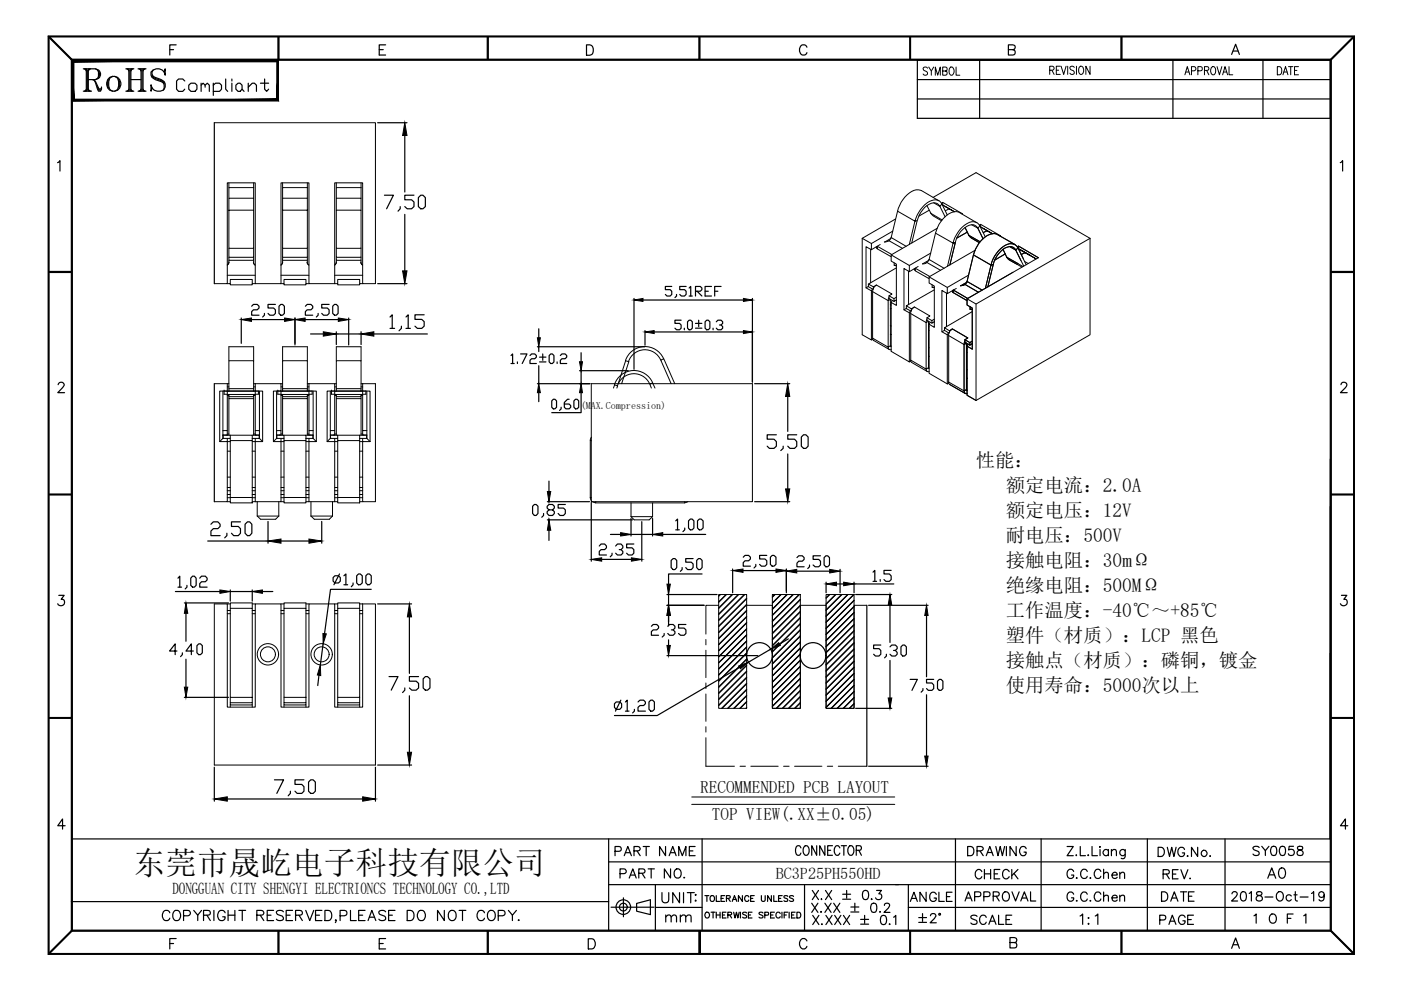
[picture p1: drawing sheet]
<svg xmlns="http://www.w3.org/2000/svg" width="297mm" height="210mm" viewBox="0 0 297 210" stroke-linecap="round" stroke-linejoin="round" font-family="sans-serif">
<!-- layer: 0 -->
<g fill="none" stroke="#000" stroke-width=".21">
<path d="M45.4 26h34.2v34.1h-2.7v-21.3h-5.9v21.3h-5.5v-21.3h-5.9v21.3h-5.5v-21.3h-5.9v21.3h-2.8M48.5 38.8v1M53.8 39.8h-5.3v2.2M53.8 38.8v3.2M59.9 38.8v1M65.2 39.8h-5.3v2.2M65.2 38.8v3.2M71.3 38.8v1M76.6 39.8h-5.3v2.2M76.6 38.8v3.2M48.2 58.4h5.9M48.5 44.6h5.3v8h-5.3z"/>
<path d="M48.5 44.6v-2.6h5.3v2.6M48.5 52.6v2h5.3v-2M48.5 54.6v.6h5.3v-.6M48.5 55.2a.9 .9 0 0 1-.3 1M53.7 55.6l.4 .6M53.8 55.2v.4M59.6 58.4h5.9M59.9 44.6v8h5.3v-8h-5.3v-2.6h5.3v2.6M59.9 52.6v2h5.3v-2M59.9 54.6v.6h5.3v-.6M59.9 55.2a.9 .9 0 0 1-.3 1M65.2 55.2a.82 .82 0 0 0 .3 1"/>
<path d="M71 58.4h5.9M71.3 44.6h5.3v8h-5.3zM71.3 44.6v-2.6h5.3v2.6M71.3 52.6v2h5.3v-2M71.3 54.6v.6h5.3v-.6M71.3 55.2a.9 .9 0 0 1-.3 1M76.5 55.6l.4 .6M76.6 55.2v.4M182.8 50.5v20.5l2 1.1v-10.4l-1.2-.7v-8.7l1.2 .6v-1.3M184.6 52.9v7.1M185.8 52.5l.2 .2M185.8 52.3v.2"/>
<path d="M186.6 51.8l-1.8 1.1M188.1 51.2l-.6 .1M188.5 51l-.3 .2M188.5 51l2.8 1.6M188.9 50.5l-1.3 .8M188.9 50.4l-.4 .6M188.9 54v1.4l1.1 .6v8.8l-1.1-.7v10.4l3.9 2.2v-10.4l-1.1-.6v-8.8l1.1 .7v-1.3M189.1 54l-3.1-1.8v.6l2.9 1.6M189.3 49l-4.5 2.6-2-1.1M189.6 55.7v.5l.4 .2M189.6 56.2h.4M189.9 46.4l-7.1 4.1"/>
<path d="M190 56.8l-5.9 3.4 1.1 .6 .6-.4 3.3 1.9-.6 .4 1 .6 .5-.3M190.3 44.8l-1.4 5.6 3.2 1.8M192.6 57.5v7.1M193.9 57v.1M193.9 57.1l.2 .3M194.1 56.8l3 1.8M194.1 56.9v.5l2.9 1.7M194.5 46.8l-1.2 4.7M194.7 56.5l-1.9 1.1M196.2 55.9l.3-.2 2.9 1.6M196.2 55.8l-.6 .1M196.5 43.6l.9 1.6 2.3 1.4"/>
<path d="M196.9 55.2l-1.3 .8M197 55l-.5 .6M197 58.7v1.3l1.1 .6v8.8l-1.1-.7v10.4l3.8 2.3M197 55l3.2 1.9M197 44.6l-2.2 1.2M197.3 53.7l-4.5 2.6-3.9-2.3M197.4 45.2l.5 .5M197.8 41.9l9.1-5.3 24.2 13.9M197.9 45.8l1.7 1M198 43l1.3 .8 1.1 2.2M198.3 49.4l-1.3 5.6M198.7 48.4l-9.8 5.6"/>
<path d="M199.1 42.6l-3.7-2.2a3.1 3.1 0 0 0-3.5 1.4l-.8 1.1-.8 1.9 3.7 2.1a6.2 6.2 0 0 1 4-4.5 1.53 1.53 0 0 1 1.7 .9l-.4 .5a1.53 1.53 0 0 0-2.3-.5 5.6 5.6 0 0 0-2.5 3.5l-.5 .1-1.2 4.9M199.7 43.3l1.1 2.3M199.9 42.9v.6l2.5 1.4-2.5-1.4M199.9 42.9l-.3 .2M199.9 42.9l4.1 2.5M201.3 44.3l-.9 .4M202.1 51.5l-1.2 5M202.5 51.5l-1.1 4.7 1.1-4.7h-.4M204.6 48.2l.8 1.7M205 59.8l-1.3 .8M205 59.7l-.4 .6M205.1 49.2l-2.3 1.3"/>
<path d="M205.4 58.3l-4.6 2.6-3.8-2.2M205.4 49.9l.5 .5M205.4 49.9l2.4 1.4M205.9 50.4l1.8 1.1M206 47.7l1.3 .7 1.1 2.2M206.4 54l-1.4 5.7 3.2 1.8M206.7 53.1l-9.7 5.6M207.1 47.2l-3.7-2.1a3.1 3.1 0 0 0-3.5 1.3l-.8 1.1-.8 1.9 3.8 2.1a6 6 0 0 1 3.9-4.5 1.64 1.64 0 0 1 1.7 .9l-.4 .5a1.46 1.46 0 0 0-2.2-.5l-.5 .3a5.5 5.5 0 0 0-2.1 3.3h-.4M207.7 47.7l.2-.1 4.1 2.4M207.7 47.9l1.2 2.3M207.9 47.6v.5l.7 .4M207.9 48.1l2.5 1.5-1.8-1.1"/>
<path d="M208.6 48.5l1.8 1.1M209.3 48.9l-.8 .4M210.6 56.1l-1.2 4.7M212.7 52.9l.8 1.7M213.1 53.8l-2.2 1.3M213.5 54.5l.4 .6M213.5 54.6l2.4 1.3M213.5 54.6l3.4 1.9M214 55.1l2.7 1.5M214.1 52.3l1.3 .7M214.8 57.7l-9.8 5.7M215.2 51.8l-3.7-2.1a3.1 3.1 0 0 0-3.5 1.4l-1.1 1.7-.5 1.2 3.7 2.2a6 6 0 0 1 4-4.5 1.73 1.73 0 0 1 1.7 .9l-.4 .4a1.5 1.5 0 0 0-2.3-.4l-1.3 1.1a5.2 5.2 0 0 0-1.2 2.4l-.5 .1-1.2 4.9"/>
<path d="M215.4 53l1.1 2.3M215.4 53l1.7 3.4M216 52.2v.6l.6 .3M216 52.8l3.7 2.1zM217 54.8l-1.2-2.2 1.8 3.5M217.2 55.4l.8 .5M217.4 53.6l-.9 .4M231.1 50.5l-24.2 14-1.9-1.1 15.1-8.8-4.1-2.4-.3 .2 .3-.2 4.1 2.5M231.1 50.5v20.5l-24.2 13.9M48.2 60.1h.6v-.8h4.7v.8h.6M48.5 76.5v-3h5.3v3M48.8 60.1v.3h4.7v-.3"/>
<path d="M59.6 60.1h.6v-.8h4.7v.8h.6M59.9 76.5v-3h5.3v3M60.2 60.1v.3h4.7v-.3M71 60.1h.6v-.8h4.7v.8h.6M71.3 76.5v-3h5.3v3M71.6 60.1v.3h4.7v-.3M132.6 76.5l.7 .2-1.5 4.7M132.6 76.5l-1.5 4.9M140.1 76.3a3.7 3.7 0 0 0-3.6-2.1 3.7 3.7 0 0 0-3.3 2.5M140.7 76.1a4.3 4.3 0 0 0-4.2-2.6 4.3 4.3 0 0 0-3.9 3M184.1 60.2v.6l1 .6M184.1 60.7l-.5 .3"/>
<path d="M185 61.3l-.2 .4M185 71.7l.3 .5M185.1 71.9l-.3 .2M185.2 60.8v.4M185.3 72.2l3.3 1.9M185.8 60.4a1.76 1.76 0 0 0-.8 1.4M188.3 63.7l-3.3-1.9v9.9l3.3 1.9v-9.9l.5-.2v9.8l-.5 .3v.2l.3 .3 .3 .1M188.5 63.1l-.2 .6M188.5 62.7v.6l1 .6M188.8 64.6l.1 .1M188.8 69l.1 .1M188.8 70.9h.1"/>
<path d="M188.9 73.4l-.1-.1 .1 .2M188.9 65.4l-.1 .1M189.2 63.7l-.3 .4M189.5 63.3v.6l.5-.2M192.2 65.4l-.5 .3M192.2 64.8v.6M192.2 65.4l1 .6M193 65.9l-.2 .4M193.1 76.3l.2 .5 3.3 2M193.1 76.6l-.3 .1M193.2 65.5v.4M193.9 65.1a1.76 1.76 0 0 0-.8 1.4"/>
<path d="M196.4 68.4l-3.3-1.9v9.9l3.3 1.9v-9.9l.5-.3v9.9l-.5 .3 .1 .4 .5 .1M196.5 67.7l-.1 .7M196.5 67.4v.5l1.1 .6M196.8 78l.1 .2M196.9 69.2l.1 .1M196.9 73.7l.1 .1M196.9 75.5l.1 .1M196.9 78h.1M197 70l-.1 .1M197.2 68.3l-.2 .4M197.6 68v.5l.5-.3M197.6 60.4v.5l.5 .1"/>
<path d="M197.6 60.9h.5M198.1 68.3h.1M198.1 61.5l-5.9 3.3 1 .7 .7-.4 3.3 1.9-.7 .4 1.1 .6 .5-.3M200.3 69.5v.5l.9 .6M200.3 70l-.6 .3M200.7 62.1v7.1M200.8 60.9v1.4l1.9-1.1M200.8 62.3l-1.1-.7v8.7l1.1 .7v10.4M201.1 70.6l-.3 .4M201.9 61.8l.2 .3M201.9 69.7a1.76 1.76 0 0 0-.8 1.4M201.9 61.6v.2"/>
<path d="M204.3 60.4l-.7 .2M204.4 73.1l.5-.3v9.8l-.5 .3zM204.6 72.4l-.2 .6v9.9l.5-.3v-9.8l-.5 .3-3.3-2v9.9l3.3 1.9 .3 .5h.3M204.6 72v.6l1 .6M204.6 60.3l-.3 .2M204.6 60.3l2.8 1.7M204.9 73.9h.1M204.9 78.3l.1 .1M205 63.4v1.3l1.1 .6v8.7l-1.1-.6v10.4l1.9 1.1M205 74.7l-.1 .1M205.2 63.3l-3.1-1.8v.5l2.9 1.7M205.3 73l-.3 .4"/>
<path d="M205.6 72.6v.6l.5-.3M205.7 65v.6h.4M205.7 65.6h.4M206.1 72.9h.1M206.1 66.1l-5.8 3.4 1 .6 .6-.3 3.3 1.9-.6 .3 1 .6 .5-.3-.5 .3-1-.6 .6-.3-3.3-1.9-.6 .3v.4M206.9 64.5v20.4M45.4 81.4h3.1M47.3 82.9v10l-.7 .7M47.3 91.3h.9v.9M47.3 92.9h.1M47.3 92.2h.9M47.3 92.3h.1"/>
<path d="M47.3 92.3h1.5v.6h-1.5M47.3 92.3v.6M47.5 82.9h.7M47.5 82.9h.1M47.5 82.9v.7h.7M48 92.2v.1M48.2 82.9h-1.6v10.7h1.6v12.8h-2.8M48.2 83h5.9v.6h-5.9zM48.2 81.4v1.5M48.2 83.6v7.7M48.2 92.2v.1M48.2 92.9v.7h.6"/>
<path d="M48.2 95.7h.6M48.2 82h.3M48.2 83.8h.3M48.2 92h.3M48.5 82.9h-.4M48.5 82.4h5.3v.5h-5.3zM48.5 82.4v-5.9h5.3v5.9M48.5 84.1v.4h5.3v-.4M48.5 83.6v.5M48.5 84.5v7.8M48.8 92.3h4.7v.6M48.8 92.9v.5"/>
<path d="M53.5 92.9v.5h-4.7v12.1M53.5 92.3h1.5v.6h-1.5M53.5 95.7h.6M53.5 93.4v12.1M53.7 82.9h.4M53.8 83.6v.5h-5.3M53.8 81.4h.3M53.8 82h.3M53.8 83.8h.3M53.8 92h.3M53.8 84.5v7.8M54.1 81.4v1.5h1.6v10.7h-1.6v12.8"/>
<path d="M54.1 81.4h5.5v1.5h-1.6v10.7h1.6v12.8h-5.5M54.1 83.6v7.7h.9M54.1 91.3v.9h.9M54.1 92.2v.1M54.1 92.9v.7h-.6M54.3 92.2v.1M54.8 82.9h-.7M54.8 83.6h-.7M54.8 82.9v.7M55 92.9h.1M55 92.3h.1M55 82.9v10l.7 .7"/>
<path d="M58.6 91.3h1v.9M58.6 82.9v10M58.6 92.2h1M58.6 92.3h.1M58.7 92.9l-.7 .7M58.7 92.3h1.5v.6h-1.5M58.7 92.3v.6M58.9 82.9h.7M58.9 82.9h.1M58.9 82.9v.7h.7M59.3 92.2v.1M59.6 81.4h.3"/>
<path d="M59.6 83.6v7.7M59.6 92.2v.1M59.6 92.9v.7h.6M59.6 95.7h.6M59.6 82h.3M59.6 83.8h.3M59.6 92h.3M59.9 82.9h-.4M59.9 82.4h5.3v.5h-5.3zM59.9 82.4v-5.9h5.3v5.9M59.9 84.1v.4h5.3v-.4M59.9 83.6v.5"/>
<path d="M59.9 84.5v7.8M60.2 92.3h4.7v.6M60.2 92.9v.5M64.9 93.4v13.2h-4.7v-1.1h4.7M64.9 92.9v.5h-4.7v12.1M64.9 92.3h1.5v.6h-1.5M64.9 95.7h.6M65.1 82.9h1.1M65.2 83.6v.5h-5.3M65.2 81.4h.3M65.2 82h.3M65.2 83.8h.3"/>
<path d="M65.2 92h.3M65.2 84.5v7.8M65.5 81.4v1.5h1.6v10.7h-1.6v12.8M65.5 81.4h5.5v1.5h-1.6v10.7h1.6v12.8h-5.5M65.5 83.6h-5.9v-.6h5.9v8.3M65.5 92.2v.1M65.5 92.9v.7h-.6M65.5 92.2h.9M65.7 92.2v.1M66.2 83.6h-.7M66.2 82.9v.7M66.4 92.9l.7 .7"/>
<path d="M66.4 92.3h.1M66.4 91.3h-.9v.9M66.4 82.9v10M70 82.9v10l-.6 .7M70 92.9h.1M70 92.3h.1M70.1 92.3h1.5v.6h-1.5M70.1 92.3v.6M70.3 82.9h1M70.3 82.9h.1M70.3 82.9v.7h.6M70.7 92.2v.1"/>
<path d="M71 83.6v7.7h-1M71 91.3v.9h-1M71 83h5.9v.6h-5.9zM71 81.4h.3M71 92.2v.1M71 92.9v.7h.6M71 95.7h.6M71 82h.3M71 83.8h.3M71 92h.3M71.3 82.4h5.3v.5h-5.3zM71.3 82.4v-5.9h5.3v5.9"/>
<path d="M71.3 84.1v.4h5.3v-.4M71.3 83.6v.5M71.3 84.5v7.8M71.6 92.3h4.7v.6M71.6 92.9v.5M76.3 92.9v.5h-4.7v12.1M76.3 92.3h1.4v.6h-1.4M76.3 95.7h.6M76.3 93.4v12.1M76.5 82.9h1.1v.7h-.7M76.6 81.4h3v25h-2.7v-12.8h1.6M76.6 83.6v.5h-5.3"/>
<path d="M76.6 82h.3M76.6 83.8h.3M76.6 92h.3M76.6 84.5v7.8M76.9 81.4v1.5h1.6v10.7M76.9 83.6v7.7h.9M76.9 91.3v.9h.9M76.9 92.2v.1M76.9 92.9v.7h-.6M77.1 92.2v.1M77.7 92.3h.1M77.8 82.9l-.1 10 .8 .7"/>
<path d="M125.2 93.4v12.1M125.2 93.4h.2M125.4 81.4h34.1v25h-34.1zM125.4 92.7l-.2 .7M130.1 82.3l.2-.7 .7 .2-.2 .5M137.7 81.4a3.7 3.7 0 0 0-3.5-2.2 3.7 3.7 0 0 0-3.3 2.6M138.1 82.3l-.3-.9 .6-.2 .5 1.1M138.4 81.1a4.3 4.3 0 0 0-4.2-2.5 4.3 4.3 0 0 0-3.9 3M142.3 81.4l-2.2-5 .6-.3 2.4 5.3M201.1 81l.2 .5 3.4 1.9M201.1 81.2l-.3 .2M204.9 80.1l.1 .1"/>
<path d="M204.9 82.6l.1 .1M204.9 82.6l.1 .2M282 97.4v80.5M48.2 103.4h.6M48.2 101.2h.6M48.2 104h.6M48.2 105.5h.6M48.2 106.4h.6M48.2 104.8h.6M48.8 105.5h4.7v1.1h-4.7zM53.5 103.4h.6M53.5 101.2h.6"/>
<path d="M53.5 104h.6M53.5 105.5h.6M53.5 106.4h.6M53.5 104.8h.6M54.5 106.4v3h4.6M59.1 109.4l-.7 .7h-3.1M59.1 106.4v3M59.6 103.4h.6M59.6 101.2h.6M59.6 104h.6M59.6 105.5h.6M59.6 106.4h.6"/>
<path d="M59.6 104.8h.6M64.9 103.4h.6M64.9 101.2h.6M64.9 104h.6M64.9 105.5h.6M64.9 106.4h.6M64.9 104.8h.6M65.9 109.4l.7 .7h3.2l.7-.7M65.9 106.4v3M65.9 109.4h4.6M70.5 106.4v3M71 103.4h.6"/>
<path d="M71 101.2h.6M71 104h.6M71 105.5h.6M71 106.4h.6M71 104.8h.6M71.6 105.5h4.7v1.1h-4.7zM76.3 103.4h.6M76.3 101.2h.6M76.3 104h.6M76.3 105.5h.6M76.3 106.4h.6M76.3 104.8h.6"/>
<path d="M125.2 105.5l.2 .6M125.2 105.5h.2M125.6 106.4l.7 .2M126.3 106.4v.2h18.9v-.2M133.8 106.6v2.9M133.8 109.5l.7 .7h3.1l.8-.7M133.8 109.5h4.6M138.4 106.6v2.9M145.8 106.4l-.6 .2M45.4 128h2.8v21.9h5.9v-21.9h5.5v21.9h5.9v-21.9h5.5v21.9h5.9v-21.9h2.7v34.2h-34.2zM48.2 130.1h.6M48.2 129.4h.6"/>
<path d="M48.2 128h.6M48.8 129h4.7v18.9h-4.7zM48.8 129v-1.2h4.7v1.2M53.5 130.1h.6M53.5 129.4h.6M53.5 128h.6M59.6 130.1h.6M59.6 129.4h.6M59.6 128h.6M60.2 129h4.7v18.9h-4.7zM60.2 129v-1.2h4.7v1.2M64.9 130.1h.6"/>
<path d="M64.9 129.4h.6M64.9 128h.6M71 130.1h.6M71 129.4h.6M71 128h.6M71.6 129h4.7v18.9h-4.7zM71.6 129v-1.2h4.7v1.2M76.3 130.1h.6M76.3 129.4h.6M76.3 128h.6M149.7 135.6v1.1M149.7 137.9v5.8"/>
<path d="M152.4 128.3h-2.7v6.1M152.4 126.1h5.9v24.1h-5.9zM158.3 128.3h5.5v21.9h5.9v-21.9h5.4v21.9h6v-21.9h2.7M163.8 126.1h5.9v24.1h-5.9zM175.1 126.1h6v24.1h-6zM48.8 147.9v1.1h4.7v-1.1M48.8 149v.5h4.7v-.5M48.8 149.5v.4M53.5 149.5v.4M60.2 147.9v1.1h4.7v-1.1M60.2 149v.5h4.7v-.5M60.2 149.5v.4"/>
<path d="M64.9 149.5v.4M71.6 147.9v1.1h4.7v-1.1M71.6 149v.5h4.7v-.5M71.6 149.5v.4M76.3 149.5v.4M149.7 144.8v1.2M149.7 147.1v5.8M149.7 154.1v1.1M149.7 156.4v6.1h6M156.9 162.5h1.1M159.2 162.5h5.8M166.1 162.5h1.2"/>
<path d="M168.5 162.5h5.8M175.4 162.5h1.1M177.7 162.5h6.1"/>
<circle cx="56.8" cy="138.7" r="2.27"/>
<circle cx="56.8" cy="138.7" r="1.59"/>
<circle cx="68.2" cy="138.7" r="2.27"/>
<circle cx="68.2" cy="138.7" r="1.59"/>
</g>
<g fill="none" stroke="#000" stroke-width=".25">
<path d="M10.2 7.6h277v194.7h-277zM10.3 7.7h276.8v194.6h-276.8zM10.4 7.8h276.6v194.4h-276.6zM15.1 12.6h267.2v184.8h-267.2zM15.2 12.6h267v184.7h-267zM15.3 12.8h266.7v184.4h-266.7zM194.5 12.8h87.5v12.3h-87.5zM194.5 16.9h87.5M207.7 12.8v12.3M248.7 12.8v12.3M267.8 12.8v12.3M45.4 26v34.1"/>
<path d="M80.1 26h6.2M85.8 28.7v12M194.5 21h87.5M85.8 45.5v11.9M51.2 67.4v5.4M53.3 67.8h7M53.4 64.9l.3-.4h.8l.4 .4v.4l-.4 .4h-.8l-.3 .4v.7h1.5M56.1 66.4v.4l-.4 .4M58.4 64.5h-1.6v.8h1.2l.4 .4v.7l-.4 .4h-.8l-.4-.4M59.2 64.9l.3-.4h.4l.4 .4v1.5l-.4 .4h-.4l-.3-.4zM62.5 67.4v5.7M65.8 70.8h2.8"/>
<path d="M71.3 70.3v2.8M71.3 70.8h5.3M73.9 67.4v5.7M76.6 70.3v2.8M79.3 70.8h11.3M80.1 60.1h6.2M82.7 67.2l.5-.5v2.9M82.7 69.6h1M85.1 69.2v.4l-.5 .5M86.1 67.2l.4-.5v2.9M86.1 69.6h.9M89.9 66.7h-1.9v1h1.4l.5 .5v1l-.5 .4h-.9l-.5-.4"/>
<path d="M108.3 75.4l.4-.4v2.1M108.3 77.1h.7M109.7 76.7v.4M110.4 75h1.3l-1 2.1M112.4 75.4l.3-.4h.7l.3 .4v.3l-.3 .4h-.7l-.3 .3v.7h1.3M113.9 73.5h22.8M114.2 69.7v1.9M114.2 73.5v1M114.2 77.5v3.9M114.4 76.7h1.4M114.4 75.7h1.4M115.1 75v1.4"/>
<path d="M116.4 75.4l.4-.4h.3l.3 .4v1.3l-.3 .4h-.3l-.4-.4zM118.1 76.7v.4M118.8 75.4l.3-.4h.7l.4 .4v.3l-.4 .4h-.7l-.3 .3v.7h1.4M122.9 78.6h10.3M123.2 74.8v1.9M123.2 78.6v2.8M134.4 63.3v15M136.3 63.6h21.3M136.8 70.1v3.1M138.7 70.4h18.9M144.4 67.9h-1.3v.7h1l.3 .3v.7l-.3 .3h-.7l-.3-.3M145.1 69.6v.3"/>
<path d="M145.8 68.2l.3-.3h.3l.4 .3v1.4l-.4 .3h-.3l-.3-.3zM147.5 69.6h1.3M147.5 68.6h1.3M148.1 67.9v1.3M149.5 68.2l.3-.3h.4l.3 .3v1.4l-.3 .3h-.4l-.3-.3zM151.2 69.6v.3M151.9 68.2l.3-.3h.7l.3 .3v.4l-.3 .3h-.4M152.9 68.9l.3 .3v.4l-.3 .3h-.7l-.3-.3M159.5 63.3v17.7M45.4 81.4v25M113.9 81.4h11.2M114.2 83.3v1.9"/>
<path d="M117 85l.3-.3h.4l.3 .3v1.3l-.3 .4h-.4l-.3-.4zM119 86.3v.4l-.4 .3M120.7 84.7h-.4l-.7 .6v1l.4 .4h.7l.3-.4v-.3l-.3-.3h-1.1M121.7 85l.3-.3h.4l.3 .3v1.3l-.3 .4h-.4l-.3-.4zM123.2 83.3v4.2h-6.2M160 81.4h7.4M167 84.1v7.4M167 96.3v7.4M44 114.7h12.8M59.6 114.7h5.9M68.2 110.6v4.6M116 106.4h9"/>
<path d="M116 110.2h18.1M116.4 102v2.2M116.4 112.4v2.2M125.4 106.5v12.5M133.8 109.9v3.8M133.8 113.3h4.6M136.1 110.6v8.4M138.4 109.9v3.8M140.5 113.3h9.1M142.3 118.8l.4-.4h.4l.4 .4v1.5l-.4 .5h-.4l-.4-.5zM143.3 110.4l.4-.3v2.2M143.3 112.3h.7"/>
<path d="M145.2 112v.3l-.4 .4M146 110.4l.4-.3h.3l.4 .3v1.6l-.4 .3h-.3l-.4-.3zM147 118.4h-1.6v.8h1.2l.4 .4v.7l-.4 .5h-.8l-.4-.5M147.7 118.8l.4-.4h.4l.4 .4v1.5l-.4 .5h-.4l-.4-.5zM147.9 110.4l.4-.3h.3l.5 .3v1.6l-.5 .3h-.3l-.4-.3zM160 106.4h7.4M37.2 125.4h9.4M39.1 127.8h9.3M39.4 130v6M39.4 139.8v5.9M48.8 125.1v2.4M48.8 125.4h4.7"/>
<path d="M53.5 125.1v2.4M55.6 125.4h2.2M68.5 136.5l-.6 4.5M70.6 122.5l.4-.4h.8l.4 .4v.7l-.4 .4h-.8l-.4-.4zM72 121.7l-1.2 2.3M72.9 122.1l.4-.4v2.3M72.9 124h.8M74.9 123.6v.4l-.4 .4M76 121.7h.4l.4 .4v1.5l-.4 .4h-.4l-.4-.4v-1.5zM77.9 121.7h.4l.4 .4v1.5l-.4 .4h-.4l-.3-.4v-1.5zM78.7 125h-8.6l-1.3 9.4M80.1 128h7.2"/>
<path d="M86.8 130.8v12M141.4 139h19.3M141.4 128.3h7.9M141.4 126.1h10.6M141.7 126.1v2.2M144.6 120.3v.5l-.4 .3M148.9 121.7h-7.2v2.2M152.4 126.4l.3-.3-.3 .3M152.4 132.8l5.9-5.9-5.9 5.9M154 126.1l-1.6 1.6M155.3 126.1l-2.9 2.9M155.3 120.6v5.1"/>
<path d="M156.6 126.1l-4.2 4.1M157.8 126.1l-5.4 5.4 5.5-5.4M158.3 128.2l-5.9 5.9 5.9-5.9M158.3 129.4l-5.9 6M158.3 130.8l-5.9 5.9M158.3 132l-5.9 6 5.9-5.9M158.3 133.3l-5.9 6M158.3 134.6l-5.9 5.9M158.3 137.2l-5.9 5.9M158.3 138.5l-5.9 5.9M158.3 139.8l-5.9 5.9M163.4 137.7l-4.7 2.7"/>
<path d="M163.8 133l5.9-5.9-5.9 5.9M164.3 126.1l-.5 .5M165.6 126.1l-1.8 1.8M166.7 120.6v5.1M166.9 126.1l-3.1 3.1M167.1 135.5l-1.8 1.1M168.2 126.1l-4.4 4.4M169.4 126.1l-5.6 5.6M169.7 128.4l-5.9 5.9M169.7 129.7l-5.9 5.9M169.7 131l-5.9 5.9M169.7 132.2l-5.9 6"/>
<path d="M169.7 133.5l-5.9 6M169.7 134.8l-5.9 5.9 5.9-5.8M169.7 137.4l-5.9 5.9M169.7 138.7l-5.9 5.9M169.7 140l-5.9 5.9M175.1 130.6l4.7-4.5-4.7 4.6M175.1 123.4v2.3M175.9 126.1l-.8 .7M177.2 126.1l-2.1 2M177.3 123.8h1.6M178.1 120.7v5M178.4 126.1l-3.3 3.3"/>
<path d="M181 126.1l-5.9 5.8M181.1 127.3l-6 6M181.1 128.6l-6 5.9M181.1 129.9l-6 5.9M181.1 131.2l-6 5.9M181.1 132.4l-6 6 6-5.9M181.1 133.8l-6 5.8M181.1 135l-6 6M181.1 136.3l-6 5.9M181.1 137.6l-6 5.9M181.1 138.9l-6 5.9M181.1 136.3l-6 6"/>
<path d="M181.1 138.9l-6 6M181.1 123.4v2.3M181.1 123.8h8.4M181.4 126.1h7.7M183.8 128.3v34.2M184.2 128.3h12.6M185.1 121.3l.4-.4v2.4M185.1 123.3h.8M186.6 122.9v.4M186.7 136.8h-1.5v.7h1.2l.3 .4v.8l-.3 .4h-.8l-.4-.4M187.9 138.7v.4l-.3 .4M188.7 137.1l.4-.3h.7l.4 .3v.4l-.4 .4h-.3"/>
<path d="M188.7 128.3v7.9M188.9 120.9h-1.5v.8h1.2l.3 .4v.8l-.3 .4h-.8l-.4-.4M189.8 137.9l.4 .4v.4l-.4 .4h-.7l-.4-.4M191 137.1l.4-.3h.4l.4 .3v1.6l-.4 .4h-.4l-.4-.4zM196.4 130.5v13M39.1 147.9h9.3M67.6 143.2l-.2 2.2M86.8 147.5v12M130.3 149.2l.4-.4h.7l.4 .4v.8l-.4 .4h-.7l-.4-.4zM131.6 148.4l-1.1 2.4M132.6 148.8l.4-.4v2.4M132.6 150.8h.8"/>
<path d="M134.5 150.4v.4l-.4 .4M135.3 148.8l.4-.4h.8l.3 .4v.4l-.3 .4h-.8l-.4 .4v.8h1.5M138 148.4h.4l.3 .4v1.6l-.3 .4h-.4l-.4-.4v-1.6zM152.4 141.8l5.9-5.9-5.9 5.9M156.8 141.5l-17.5 10.2h-9M158.3 141l-5.9 6M158.3 142.4l-5.9 5.9M158.3 143.6l-5.9 5.9M158.3 144.9l-5.3 5.3M158.3 146.2l-4 4M158.3 147.5l-2.7 2.7M158.3 148.8l-1.4 1.4"/>
<path d="M158.3 150.1l-.1 .1M158.3 141.1l-5.9 5.9M163.8 142l5.9-5.9-5.9 6M164.6 150.2l5.1-5.1-5.1 5.1M169.7 141.3l-5.9 5.9 5.9-5.9M169.7 142.6l-5.9 5.8M169.7 143.8l-5.9 6M169.7 146.4l-3.8 3.8M169.7 147.7l-2.5 2.5M169.7 149l-1.2 1.2M176.2 150.2l4.9-4.9-4.9 4.9M181.1 140.2l-6 5.9"/>
<path d="M181.1 141.5l-6 5.9 6-5.9M181.1 142.8l-6 5.9M181.1 144l-6 6M181.1 146.6l-3.6 3.6M181.1 147.9l-2.3 2.3M181.1 149.2l-1 1M181.4 150.2h7.7M188.7 140v8M196.4 147.3v13M282.3 152.1h4.8M282.3 152.2h4.8M282.3 152.3h4.8"/>
<path d="M15.3 177.9h266.7M45.4 162.7v7.2M48.2 169.4h28.7M79.6 162.7v7.2M80.1 162.2h7.2M169.8 179.8a.59 .59 0 0 0-.7-.5 .59 .59 0 0 0-.4 .8v.5a.59 .59 0 0 0 .4 .7 .59 .59 0 0 0 .7-.4M170.6 179.4l.1-.1a1.09 1.09 0 0 1 .9 .8 1.09 1.09 0 0 1-.4 1.2h-.1a1.09 1.09 0 0 1-.9-.8 1.09 1.09 0 0 1 .4-1.1zM173.2 179.3v2l-1.1-2v2M174.9 179.3v2l-1.1-2v2M176.5 179.3h-1v2h1M178.1 179.8a.56 .56 0 0 0-.9-.4 1.33 1.33 0 0 0 .1 1.9 .6 .6 0 0 0 .8-.4M178.4 179.3h1.1"/>
<path d="M178.9 179.3v2M180.1 179.4l.1-.1a1.09 1.09 0 0 1 .9 .8 1.09 1.09 0 0 1-.4 1.2h-.1a1.09 1.09 0 0 1-.9-.8 1.09 1.09 0 0 1 .4-1.1zM184.2 162.5h12.6M15.1 191.2h113.9M129.6 192.3h9.1M132.2 190.4v4M175.5 180.3h.6M181.5 180.3l1-.1 .1-.3-.1-.5-1-.1v2M182.1 180.3l.5 1"/>
<circle cx="161" cy="139" r="2.73"/>
<circle cx="172.4" cy="139" r="2.73"/>
</g>
<g fill="#000" stroke="#000" stroke-width=".21">
<path d="M85.8 26l.5 2.7h-.9zM85.4 57.4h.9l-.5 2.7zM51.2 67.8l2.1-.4v.7zM60.3 67.4l2.2 .4-2.2 .3zM68.6 70.3l2.7 .5-2.7 .5zM76.6 70.8l2.7-.5v1zM113.9 71.6h.7l-.4 1.9zM122.9 76.7h.6l-.3 1.9zM134.4 63.6l1.9-.3v.6zM136.8 70.4l1.9-.3v.6zM157.6 70.1l1.9 .3-1.9 .3zM157.6 63.3l1.9 .3-1.9 .3z"/>
<path d="M114.2 81.4l.4 1.9h-.7zM123.2 81.4l.3 1.9h-.6zM167 81.4l.4 2.7h-.8zM56.8 114.7l2.8-.4v.9zM65.5 114.3l2.7 .4-2.7 .5zM138.4 113.3l2.1-.4v.8zM166.6 103.7h.8l-.4 2.7zM39.4 127.8l.4 2.2h-.7zM46.6 125.1l2.2 .3-2.2 .4zM53.5 125.4l2.1-.3v.7zM68.5 134.3l.7 .1-.7 2.1zM86.8 128l.5 2.8h-.9z"/>
<path d="M141.4 136.8h.7l-.4 2.2zM141.7 128.3l.4 2.2h-.7zM141.4 123.9h.7l-.4 2.2zM163.4 137.7l1.7-1.4 .4 .5zM175.1 123.8l2.2-.4v.8zM178.9 123.4l2.2 .4-2.2 .4zM188.7 126.1l.4 2.2h-.8zM196.4 128.3l.4 2.2h-.7zM39.1 145.7h.7l-.4 2.2zM67.9 141l.1 2.2-.7-.1zM86.4 159.5h.9l-.5 2.7zM156.6 141.2l2.1-.8-1.7 1.4z"/>
<path d="M188.3 148h.8l-.4 2.2zM45.4 169.4l2.8-.5v1zM76.9 168.9l2.7 .5-2.7 .5zM196.1 160.3h.7l-.4 2.2z"/>
</g>
<path d="M146.7 169h43M146.7 170.5h43" fill="none" stroke="#000" stroke-width=".21"/>
<!-- layer: Sep -->
<path d="M282 107.4v70.5" fill="none" stroke="#000" stroke-width=".25"/>
<!-- layer: T -->
<g fill="none" stroke="#000" stroke-width=".25">
<path d="M10.4 7.9l4.7 4.8M10.4 7.8l4.7 4.8M10.5 7.8l4.8 4.8M36 10.5h.8M37.4 9.5h-1.4v2.2M58.9 7.7v4.9M59 7.7v4.9M59.2 7.7v4.9M80.4 10.5h.9M81.8 9.5h-1.4v2.2h1.4M103.3 7.7v4.9M103.4 7.7v4.9"/>
<path d="M103.5 7.7v4.9M124.3 9.5a1.21 1.21 0 0 1 1.4 .5 1.21 1.21 0 0 1-.1 1.4l-.5 .3h-.8zM148.2 7.7v4.9M148.3 7.7v4.9M148.4 7.7v4.9M171.1 10a.81 .81 0 0 0-.9-.5 .81 .81 0 0 0-.7 .8v.6a.81 .81 0 0 0 .7 .8 .81 .81 0 0 0 .9-.5M192.9 7.7v4.9M193 7.7v4.9M193.1 7.7v4.9M213.8 10.5l1.2-.1 .2-.3v-.4l-.5-.2h-.9v2.2h.9a.57 .57 0 0 0 .6-.6 .57 .57 0 0 0-.6-.6M237.7 7.7v4.9M237.8 7.7v4.9"/>
<path d="M237.9 7.7v4.9M261.1 11.5l.9-2.1 .8 2.1M261.5 10.8h1M286.9 7.8l-4.8 4.8M287 7.9l-4.7 4.8M287 7.8l-4.7 4.8M12.2 34.5l.5-.4v2.2M284.2 34.5l.5-.4v2.2M10.3 57.6h4.8M10.3 57.8h4.8M282.3 57.6h4.8M282.3 57.8h4.8"/>
<path d="M12.3 81.6l.5-.5 .6 .1a.46 .46 0 0 1 .1 .7l-1.3 1.4h1.5M284.3 81.6l.2-.4a.71 .71 0 0 1 1 .1 .72 .72 0 0 1-.2 .9l-1.1 1.1h1.4M10.3 104.9h4.8M10.3 104.8h4.8M282.3 104.9h4.8M282.3 104.8h4.8M12.5 126.2h1.1l-.6 .9a.74 .74 0 0 1 .6 1.1 .74 .74 0 0 1-1.3 0l-.1-.2M284.4 126.2h1.2l-.7 .9a.7 .7 0 0 1 .8 .8 .7 .7 0 0 1-1 .5l-.5-.4M10.3 152.3h4.8M10.3 152.2h4.8M10.3 152.1h4.8M13.8 175.1h-1.6l1.1-1.5v2.2"/>
<path d="M129 177.9v19.3M148.9 177.9v19.3M202.6 177.9v19.3M220.7 177.9v19.3M226.2 179.5h1.4l-1.4 1.9h1.4M229 179.5v1.9h1.1M231.5 179.5v1.9h1.2M233.2 179.5v.1zM243.3 177.9v19.3M259.7 177.9v19.3M285.8 175.1h-1.6l1.1-1.5v2.2M15.1 197.4l-4.7 4.8"/>
<path d="M15.1 197.3l-4.7 4.7M15.3 197.4l-4.8 4.8M36 193.5a.81 .81 0 0 0-.9-.5 .81 .81 0 0 0-.7 .9v.5a.81 .81 0 0 0 .7 .8 .81 .81 0 0 0 .9-.5M37 193.1a1 1 0 0 1 1.2 .4 1 1 0 0 1 0 1.2 .78 .78 0 0 1-.9 .5 .78 .78 0 0 1-.7-.8 1.36 1.36 0 0 1 .4-1.3zM37.4 199h-1.4v2.2M38.9 194.2h.9a.57 .57 0 0 0 .6-.6 .57 .57 0 0 0-.6-.6h-.9v2.2M41.1 193l.8 1 .8-1M41.9 194v1.2M43.2 194h1.2l.2-.3-.1-.5-.4-.2h-.9v2.2M43.9 194l.7 1.2M45.4 193v2.2M47.7 193.5a.81 .81 0 0 0-.9-.5 .81 .81 0 0 0-.6 .9v.5a.78 .78 0 0 0 .7 .8 .78 .78 0 0 0 .8-.8h-.5"/>
<path d="M48.4 193v2.2M48.4 194h1.4M49.8 193v2.2M50.6 193h1.5M51.4 193v2.2M54.5 194h1.2a.51 .51 0 0 0 0-.9l-1.2-.1v2.2M55.2 194l.7 1.2M56.7 194h.8M58 193h-1.3v2.2h1.3M58.9 197.4v4.9M59 197.4v4.9M59.2 197.4v4.9"/>
<path d="M60.1 193.3a.86 .86 0 0 0-1.5 .2l.2 .4 1.1 .4a.52 .52 0 0 1 0 .8 1.12 1.12 0 0 1-1.3-.2M60.7 194h.8M62 193h-1.3v2.2h1.3M62.7 194h1.2l.2-.3-.1-.5-.4-.2h-.9v2.2M63.4 194l.7 1.2M64.8 193l.9 2.2 .8-2.2M66.9 194h.8M68.3 193h-1.4v2.2h1.4M68.9 193h.7a1.16 1.16 0 0 1 .8 1.1 1.16 1.16 0 0 1-.8 1.1h-.7zM71.3 195.1h-.2h.2l-.2 .5M72.1 194.2l1.2-.2a.56 .56 0 0 0 .2-.6 .56 .56 0 0 0-.5-.4h-.9v2.2M74.3 193v2.2h1.2"/>
<path d="M76 194h.9M77.4 193h-1.4v2.2h1.4M78 195.2l.8-2.2 .9 2.2M78.3 194.5h1.1M81.8 199h-1.4v2.2h1.4M81.8 193.3a.82 .82 0 0 0-1.5 .2l.2 .4 .8 .3a.52 .52 0 0 1 .5 .4 .52 .52 0 0 1-.3 .5 1.04 1.04 0 0 1-1.2-.2M82.4 194h.8M83.7 193h-1.3v2.2h1.3M86.3 193h.8a1.16 1.16 0 0 1 .7 1.1 1.16 1.16 0 0 1-.7 1.1h-.8zM88.7 193.3a.83 .83 0 0 1 .9-.2 .83 .83 0 0 1 .6 .8v.5a.85 .85 0 0 1-.9 .8 .85 .85 0 0 1-.8-.8zM94.2 193v2.2l-1.4-2.2v2.2M95.3 193.3a.8 .8 0 0 1 .9-.2 .8 .8 0 0 1 .5 .8 .95 .95 0 0 1-.2 1 .95 .95 0 0 1-1 .2 1.34 1.34 0 0 1-.2-1.8z"/>
<path d="M97.3 193h1.5M98.1 193v2.2M102.7 193.5a.81 .81 0 0 0-.9-.5 .81 .81 0 0 0-.7 .9v.5a.81 .81 0 0 0 .7 .8 .81 .81 0 0 0 .9-.5M103.3 197.4v4.9M103.4 197.4v4.9M103.5 197.4v4.9M103.6 193.3a.8 .8 0 0 1 .9-.2 .8 .8 0 0 1 .5 .8 .95 .95 0 0 1-.2 1 .95 .95 0 0 1-1 .2 1.34 1.34 0 0 1-.2-1.8zM105.6 194.2l1.3-.2a.56 .56 0 0 0 .2-.6 .56 .56 0 0 0-.5-.4h-1v2.2M107.8 193l.8 1 .9-1M108.6 194v1.2M110 195l-.1 .1h.2M124.7 199h.8a1.16 1.16 0 0 1 .7 1.1 1.16 1.16 0 0 1-.7 1.1h-.8z"/>
<path d="M129 182.7h153M129 187.6h153M137.9 190.8l-2.9 .7v1.7l2.9 .7M139 192.4h9.9M139 187.6v9.6M148.2 197.4v4.9M148.3 197.4v4.9M148.4 197.4v4.9M149.7 193.4a.57 .57 0 0 1 .7 .7 .57 .57 0 0 1-.8 .4l-.1-.6zM150.6 190.1l.2-.2a.59 .59 0 0 1 .7 .6 .59 .59 0 0 1-.7 .6l-.2-.4zM150.8 193.4h.8M151.2 193.4v1.2"/>
<path d="M151.9 189.9v1.2h.7M151.9 193.4v1.2M151.9 194h.8M152.7 193.4v1.2M152.9 190.5h.4M153.2 194h.4M153.6 189.9h-.7v1.2h.7M153.9 193.4h-.7v1.2h.7M154 190.5l.8-.1v-.4l-.8-.1v1.2M154.3 194l.7-.1v-.5h-.7v1.2M154.4 190.5l.4 .6M154.7 194l.4 .6"/>
<path d="M155.3 191.1l.4-1.2 .5 1.2M155.4 190.7h.7M155.5 193.4l.3 1.2 .3-1.2 .3 1.2 .3-1.2M157 193.4v1.2M157.4 189.9v1.2l-.8-1.2v1.2M158.3 193.6l-.3-.2-.5 .2 .1 .3 .7 .3v.3l-.3 .1-.5-.1M158.7 194h.4M158.8 190.2a.46 .46 0 0 0-.6-.3 .46 .46 0 0 0-.3 .5v.3a.46 .46 0 0 0 .3 .4 .46 .46 0 0 0 .6-.3M159.1 190.5h.5M159.4 193.4h-.7v1.2h.7M159.9 189.9h-.8v1.2h.8M161.4 189.9l.1 1.1 .3 .1 .4-.1v-1.1"/>
<path d="M161.8 193.6l-.3-.2-.6 .2 .2 .3 .6 .3 .1 .3-.3 .1-.6-.1M162.2 194h.7v-.6h-.7v1.2M163.4 194h.5M163.5 189.9v1.2l-.8-1.2v1.2M164.1 189.9v1.2h.7M164.2 193.4h-.8v1.2h.8M165.1 190.5h.4M165.4 193.7a.46 .46 0 0 0-.5-.3 .46 .46 0 0 0-.4 .5v.3a.46 .46 0 0 0 .4 .4 .46 .46 0 0 0 .5-.3M165.8 193.4v1.2M165.8 189.9h-.7v1.2h.7M166.3 194h.4M167 193.4h-.7v1.2"/>
<path d="M167 190.1l-.3-.2h-.4v.4l.6 .3 .1 .4-.3 .1-.5-.1M167.3 193.4v1.2M167.8 194h.5M168.2 190.1l-.2-.2-.6 .2v.2l.7 .3 .1 .4-.2 .1-.6-.1M168.6 193.4h-.8v1.2h.8M169 193.4a.64 .64 0 0 1 .8 .4 .64 .64 0 0 1-.5 .8h-.3zM170.6 187.6v9.6M171.1 199.5a.81 .81 0 0 0-.9-.5 .81 .81 0 0 0-.7 .8v.5a.8 .8 0 0 0 .7 .9 .8 .8 0 0 0 .9-.6M172.1 191.5l1.3 1.9M172.2 188.8l1.3 1.9M172.3 194.1l1.3 1.9M173.4 191.5l-1.3 1.9"/>
<path d="M173.5 188.8l-1.3 1.9M173.6 194.1l-1.3 1.9M174.1 193.2l-.1 .2h.2M174.2 190.5l-.1 .2h.2M174.3 195.9v.1v-.1M174.9 191.5l1.3 1.9M175 188.8l1.3 1.9M175.1 194.1l1.3 1.9M176.2 191.5l-1.3 1.9M176.3 188.8l-1.3 1.9M176.4 194.1l-1.3 1.9M176.8 191.5l1.3 1.9"/>
<path d="M177 194.1l1.3 1.9M178.1 191.5l-1.3 1.9M178.3 194.1l-1.3 1.9M178.7 189.6h1.7M178.7 190.7h1.7M178.8 194.1l1.3 1.9M179.5 188.8v1.6M180.1 194.1l-1.3 1.9M180.4 192.3h1.7M180.4 193.4h1.7M181.2 191.5v1.7M182.5 194.9h1.7"/>
<path d="M182.5 195.9h1.7M183.1 188.9a.67 .67 0 0 1 1 .2 1.32 1.32 0 0 1-.5 1.6h-.2a1.24 1.24 0 0 1-.3-1.8zM183.3 194.1v1.7M184.8 190.5l-.1 .2h.2M184.9 191.6a.67 .67 0 0 1 .9 .2 1.83 1.83 0 0 1-.2 1.6 .64 .64 0 0 1-.9-.3 1.41 1.41 0 0 1 .2-1.5zM185.9 188.8h1l-.6 .7a.66 .66 0 0 1 .6 1 .66 .66 0 0 1-1.2 0l-.1-.1M186.6 193.2l-.1 .2h.2M187 194.2a.64 .64 0 0 1 .9 .3 .98 .98 0 0 1-.7 1.5 1.24 1.24 0 0 1-.2-1.8zM187.5 192l.1-.3 .3-.2 .6 .2a.66 .66 0 0 1-.1 .8l-1 .9h1.3M188.6 195.9v.1l.1-.1M189.5 194.5l.4-.4v1.9M192.6 192.4h89.4"/>
<path d="M192.6 187.6v9.6M192.9 197.4v4.9M193 197.4v4.9M193.1 197.4v4.9M214.1 199.8h1.3l.2-.4-.1-.4-.4-.2h-1v2.2l1.3-.1 .2-.6-.2-.4-.3-.1M228.2 181.2l-.1 .1h.2M229 194.2l.5-.4v2.2M230.7 194.6h.2zM230.7 195.9h.2l-.1 .1zM230.7 181.2l-.1 .1h.2M232.2 194.2l.6-.4v2.2M233.2 180.1v1.3"/>
<path d="M235 180.4a.63 .63 0 0 0-.9-.1 .63 .63 0 0 0 0 .9 .63 .63 0 0 0 .9-.1M235 180.1v1.3M235.6 180.5l.5-.4 .5 .1 .1 1.2M235.6 180.1v1.3M237.7 197.4v4.9M237.8 197.4v4.9M237.9 197.4v4.9M238.6 180.1l-.2 1.8-.2 .2-.5-.1M238.6 180.4a.63 .63 0 0 0-1-.1 .63 .63 0 0 0 0 .9 .63 .63 0 0 0 1-.1M282.1 197.4l4.8 4.8M282.3 197.3l4.7 4.7M282.3 197.4l4.7 4.8"/>
<path d="M36 200.1h.8M80.4 200.1h.9M261.1 201.1l.9-2.2 .8 2.2M261.5 200.3h1"/>
<circle cx="132.2" cy="192.3" r="1.55"/>
<circle cx="132.2" cy="192.3" r=".83"/>
</g>
<path d="M148.4 197.3l.1 4.9zM148.4 197.3l.1 4.9z" fill="#000" stroke="#000" stroke-width=".21"/>
<!-- layer: TEXT -->
<g fill="none" stroke="#000" stroke-width=".21">
<path d="M196.7 14.5a.46 .46 0 0 0-.6-.3 .46 .46 0 0 0-.3 .6l.7 .4 .2 .5a.54 .54 0 0 1-1 0M196.9 14.2l.6 .9v.8M198 14.2l-.5 .9M198.3 15.9v-1.7l.5 1.7 .6-1.7v1.7M199.9 15.1l.8-.1 .1-.6-.3-.2h-.6v1.7h.6a.46 .46 0 0 0 .3-.4 .46 .46 0 0 0-.3-.4M201.5 14.3l.1-.1a.89 .89 0 0 1 .7 .9 .89 .89 0 0 1-.7 .8 1.17 1.17 0 0 1-.1-1.6zM202.7 14.2v1.7h.8M222.6 14.9l.7-.1 .2-.3-.1-.3-.2-.2h-.6v1.8M223 14.9l.5 .9M224 14.9h.5M224.8 14h-.8v1.8h.8M225 14l.5 1.8 .5-1.8"/>
<path d="M226.4 14v1.8M227.8 14.3a.46 .46 0 0 0-.6-.3 .46 .46 0 0 0-.3 .6l.7 .5 .2 .4a.54 .54 0 0 1-1 0M228.2 14v1.8M229 14.1a.56 .56 0 0 1 .5 .1 .56 .56 0 0 1 .3 .5v.4a.54 .54 0 0 1-.6 .7 .54 .54 0 0 1-.5-.7v-.6zM231.1 14v1.8l-.9-1.8v1.8M251.2 15.9l.5-1.8 .6 1.8M251.4 15.3h.7M252.6 15l.8-.1 .1-.2v-.4l-.3-.2h-.6v1.8M254 15l.8-.1 .1-.6-.3-.2h-.6v1.8M255.4 14.9l.8-.1 .1-.2-.1-.4-.8-.1v1.8M255.8 14.9l.5 1M256.8 14.4a.51 .51 0 0 1 .7-.2 .51 .51 0 0 1 .2 .6v.4a.55 .55 0 0 1-.5 .7 .55 .55 0 0 1-.5-.7z"/>
<path d="M258 14.1l.5 1.8 .6-1.8M259.2 15.9l.5-1.8 .6 1.8M259.4 15.3h.7M260.6 14.1v1.8h.8"/>
</g>
<!-- layer: OBJECT -->
<g fill="none" stroke="#000" stroke-width=".25">
<path d="M15.3 12.9h43.6v8.3M40 18.1l.5-.5h.8l.5 .5v.8l-.5 .5h-.8l-.5-.5zM42.6 18.1l.5-.5 .4 .5v.4M42.6 17.6v1.8M43.5 18.1l.5-.5 .4 .5v1.3M45.2 18.1l.5-.5h.8l.5 .5v.8l-.5 .5h-1.3M45.2 17.6v2.6M47.9 16.7v2.2l.4 .5M49.2 16.7v.5M49.2 17.6v1.8M50 18.1l.5-.5h.4l.4 .5v.8l-.4 .5h-.4l-.5-.5zM51.3 18.9l.4 .5"/>
<path d="M52.6 18.5l.9-.9h.4l.5 .5v1.3M52.6 17.6v1.8M55.2 17.6h1.8M56.1 16.7v2.2l.4 .5 .5-.5M59 12.9v8.3M15.5 21.4h43.5M15.5 21.2h43.5"/>
</g>
<g fill="#000" stroke="#000" stroke-width=".21">
<path d="M15.3 12.8h43.7l-43.7 .3zM15.3 13.1h43.4l.3-.3z"/>
<path d="M15.3 21.4l43.4-.4 .3 .4zM15.3 21.4l43.4-.4h-43z"/>
<path d="M59 12.8l-.3 8.2 .3 .4zM59 12.8l-.3 8.2v-7.9z"/>
</g>
<text font-size="8.4" x="16.9" y="20.5">RoHS</text>
<g font-size="7.1">
<text x="43.7" y="115.4">2,50</text>
<text x="81.5" y="148.2">7,50</text>
<text x="57.1" y="170">7,50</text>
</g>
<text font-size="6.7" x="28.3" y="185.3">东莞市晟屹电子科技有限公司</text>
<g font-size="6.6">
<text x="80.8" y="45.9">7,50</text>
<text x="161.9" y="96.7">5,50</text>
</g>
<g font-size="6.2">
<text x="63.9" y="68.4">2,50</text>
<text x="126.3" y="119.2">2,35</text>
<text x="156.6" y="121.7">2,50</text>
<text x="34.9" y="140.4">4,40</text>
</g>
<g font-size="5.7">
<text x="112.2" y="110.8">0,85</text>
<text x="36.7" y="125.9">1,02</text>
<text x="167.9" y="121.7">2,50</text>
<text x="137.2" y="136.2">2,35</text>
<text x="191.9" y="147.8">7,50</text>
</g>
<g font-size="5.3">
<text x="140.1" y="64.2">5,51REF</text>
<text x="129.5" y="182.7">PART NAME</text>
<text x="204.3" y="182.7">DRAWING</text>
<text x="264.9" y="182.7">SY0058</text>
<text x="206" y="187.7">CHECK</text>
<text x="245.9" y="187.7">REV.</text>
<text x="267.8" y="187.3">A0</text>
<text x="139.3" y="192.6">UNIT</text>
<text x="194" y="196.8">±2°</text>
<text x="203.6" y="192.3">APPROVAL</text>
<text x="245.5" y="192.3">DATE</text>
<text x="260.3" y="192.3">2018-Oct-19</text>
</g>
<g font-size="4.9">
<text x="244.8" y="182.7">DWG.No.</text>
<text x="130.5" y="187.3">PART NO.</text>
<text x="225.4" y="187.3">G.C.Chen</text>
<text x="140.4" y="196.8">mm</text>
<text x="192.3" y="192.3">ANGLE</text>
<text x="205" y="197.2">SCALE</text>
<text x="225.4" y="192.3">G.C.Chen</text>
<text x="244.8" y="197.2">PAGE</text>
<text x="264.9" y="196.8">1 O F 1</text>
</g>
<text font-size="4.4" x="269.9" y="16.9">DATE</text>
<g font-size="4.1">
<text x="206.9" y="99.1">性能：</text>
<text x="213.3" y="104.4">额定电流：2.0A</text>
<text x="213.3" y="109.6">额定电压：12V</text>
<text x="213.3" y="114.9">耐电压：500V</text>
<text x="213.3" y="120.2">接触电阻：30mΩ</text>
<text x="213.3" y="125.5">绝缘电阻：500MΩ</text>
<text x="213.3" y="130.8">工作温度：-40℃～+85℃</text>
<text x="213.3" y="136.1">塑件（材质）：LCP 黑色</text>
<text x="213.3" y="141.4">接触点（材质）：磷铜，镀金</text>
<text x="213.3" y="146.7">使用寿命：5000次以上</text>
</g>
<g font-size="3.6">
<text x="148.5" y="168.2">RECOMMENDED PCB LAYOUT</text>
<text x="150.9" y="173.9">TOP VIEW(.XX±0.05)</text>
</g>
<g font-size="3.4">
<text x="36.5" y="189.5">DONGGUAN CITY SHENGYI ELECTRIONCS TECHNOLOGY CO.,LTD</text>
<text x="164.5" y="186.3">BC3P25PH550HD</text>
</g>
<text font-size="2.1" x="123.2" y="86.7">(MAX.Compression)</text>
</svg>
